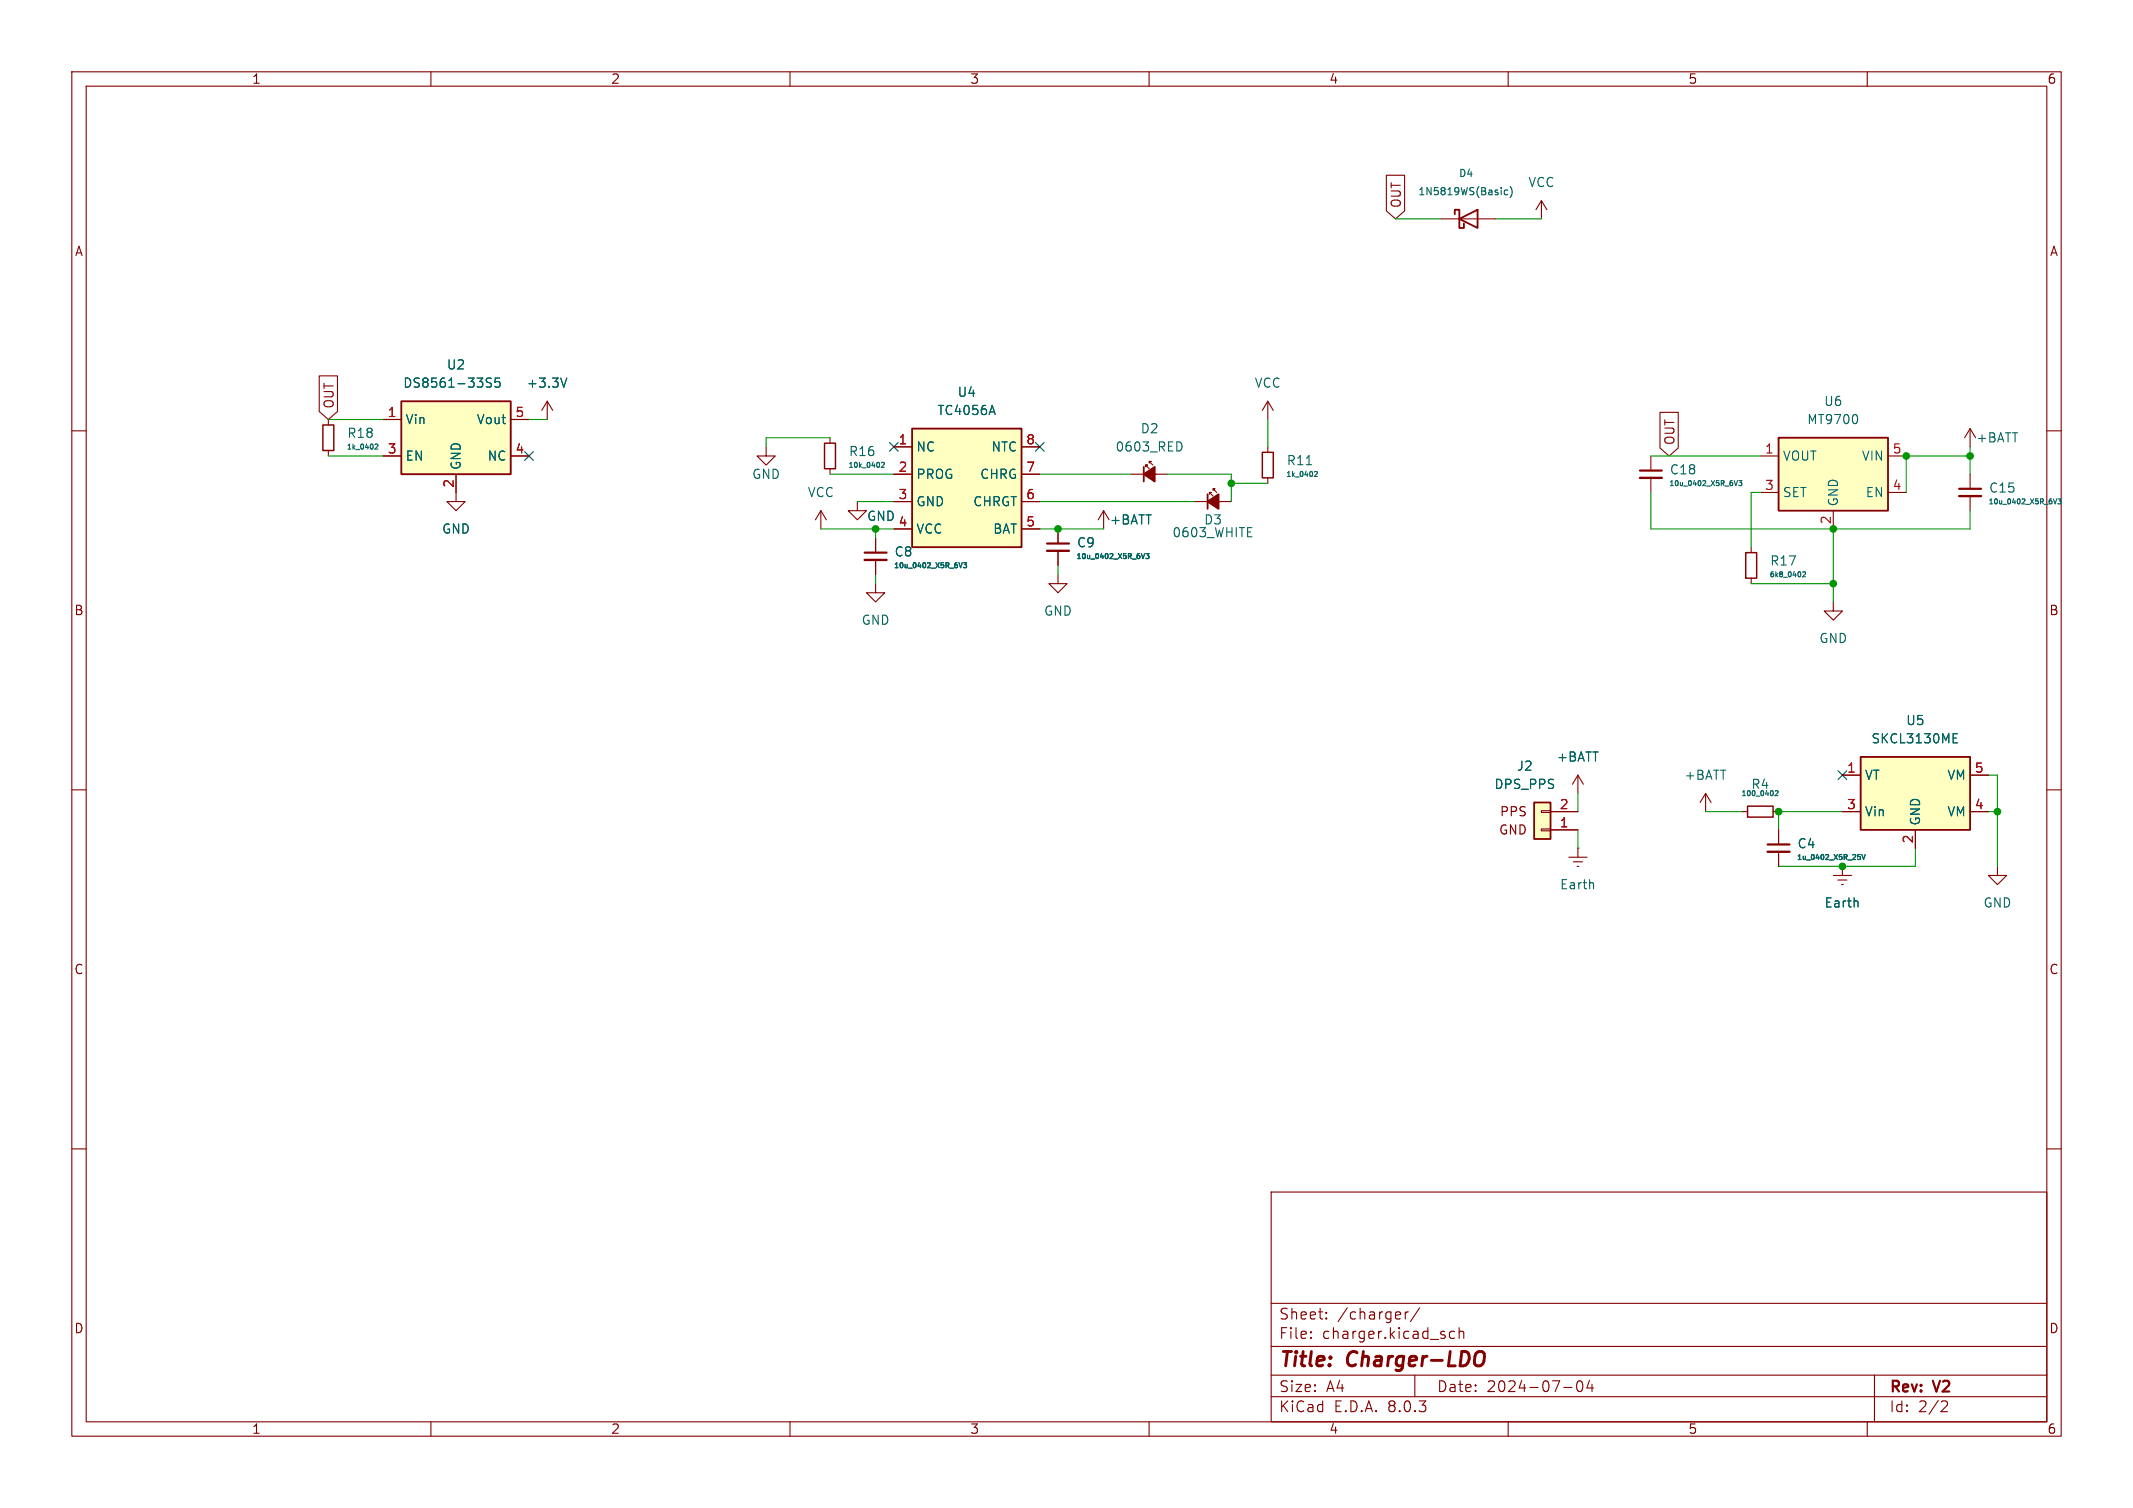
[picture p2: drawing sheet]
<svg xmlns="http://www.w3.org/2000/svg" width="297mm" height="210mm" viewBox="0 0 297 210" stroke-linecap="round" stroke-linejoin="round" font-family="sans-serif">
<g fill="none" stroke="#840000" stroke-width=".15">
<path d="M10 10h277v190h-277zM12 12h273v186h-273zM60 10v2M110 10v2M160 10v2M210 10v2M260 10v2M10 60h2M285 60h2M106.7 62.2v1.3h1.2l-1.2 1.3-1.3-1.3h1.3M119.4 69.9v1.2h1.2l-1.2 1.3-1.3-1.3h1.3M166.4 69.9h5"/>
<path d="M168.4 68.8v-.2h.3h-.3l.5 .5M168.9 68.3v-.2h.3h-.3l.5 .5M274.3 66v2.1M274.3 69.1v2M10 110h2M285 110h2M10 160h2M285 160h2M177 166h108v32h-108zM60 198v2M110 198v2M160 198v2"/>
<path d="M177 194.5h108M177 191.5h108M177 187.5h108M177 181.5h108M182.5 186.3h.1l-.1 .1M182.5 186.3v.1M182.5 185.5v.1M182.5 185.5h.1l-.1 .1M184.7 183.6v.1M184.7 183.6h-.1l.1 .1M184.7 182.8v.1M184.7 182.8h-.1l.1 .1"/>
<path d="M195.7 182.7v1M196.1 182.7l-.3 .1-.1 .2M197 191.5v3M197.7 182.1l-1.3 2M202.5 185.5l-.4-.1-.3 .3v.4l.2 .2 .1 .1 .4-.1M203.2 185.5a.37 .37 0 0 1 .6 .1v.8M203.2 184.9v1.5M210 198v2M217.7 193.2h1.2M219.7 192.4a.36 .36 0 0 1 .3-.1 .36 .36 0 0 1 .3 .3 .77 .77 0 0 1-.4 1.2 .91 .91 0 0 1-.2-1.4zM221.3 192.2l-.3 1.1h.9M221.7 192.8v1"/>
<path d="M260 198v2M261 191.5v6.5M270.5 195.1l.5 .1a.41 .41 0 0 1 .1 .5l-.9 .9h1"/>
</g>
<path d="M205.9 188.2l.6 .1a1.36 1.36 0 0 1-.4 1.9" fill="none" stroke="#840000" stroke-width=".4"/>
<path d="M272.8 69.1h3" fill="none" stroke="#840000" stroke-width=".33"/>
<path d="M272.8 68.1h3" fill="none" stroke="#840000" stroke-width=".3"/>
<path d="M173.7 74.7h.6M173.7 73.5h.6M285.9 69.5l.3 .7 .2-.7M286.6 69.5h.4l-.2 .2 .2 .1v.3h-.4" fill="none" stroke="#006464" stroke-width=".15"/>
<path d="M168.1 68.8v2.1" fill="none" stroke="#840000" stroke-width=".25"/>
<path d="M168.1 69.9l1.6-1.1v2.1z" fill="#840000" stroke="#840000" stroke-width=".25"/>
<path d="M247.6 61h15.3v10.1h-15.3z" fill="#ffffc2"/>
<path d="M159.3 65v2.1M247.6 61h15.3v10.1h-15.3z" fill="none" stroke="#840000" stroke-width=".25"/>
<g fill="none" stroke="#840000" stroke-width=".15">
<path d="M274.3 59.7l-.7 1.3M274.3 59.7v2.5M274.3 59.7l.8 1.3M114.3 71.1l-.8 1.3M114.3 71.1v2.6M114.3 71.1l.8 1.3M115.6 61v.7M115.6 65.3v.7M147.3 73.7v2M147.3 76.7v2M153.7 71.1l-.8 1.3M153.7 71.1v2.6"/>
<path d="M153.7 71.1l.7 1.3M157.5 66h5.1M159.5 65v-.2h.3h-.3l.5 .5M160 64.5v-.2h.3h-.3l.5 .5M245.1 63.5h2.5M245.1 68.6h2.5M255.3 71.1v2.6M262.9 63.5h2.5M262.9 68.6h2.5M121.9 81.3v1.3h1.3l-1.3 1.2-1.3-1.2h1.3M147.3 80v1.3h1.3l-1.3 1.3-1.3-1.3h1.3M255.3 83.8v1.3h1.2l-1.2 1.3-1.3-1.3h1.3"/>
<path d="M247.6 115.6v2M247.6 118.6v2.1M255.3 121.9h2.5M255.9 122.6h1.3M256.4 123.2h.3M256.5 120.7h.1M256.5 120.7v1.2M278.1 120.7v1.2h1.3l-1.3 1.3-1.2-1.3h1.2"/>
</g>
<path d="M258.5 57.9l.2 .3-.2 .7M122.7 64.5l.3-.1 .1 .2-.4 .5h.4M158.9 77.1l.3 .7 .2-.7M159.6 77.1h.4l-.2 .3h.2v.3h-.4M164.3 61.6l.3 .5-.1 .4-.2 .2M258.7 119h.3M258.9 119.3l.2 .1-.2 .3M259.3 119l.2 .7 .2-.7M258.7 125.5v.8" fill="none" stroke="#006464" stroke-width=".15"/>
<path d="M159.3 66l1.5-1v2.1z" fill="#840000" stroke="#840000" stroke-width=".25"/>
<path d="M114.8 61.7h1.5v3.6h-1.5z" fill="none" stroke="#840000" stroke-width=".2"/>
<path d="M145.8 76.7h3M246.1 118.6h3.1" fill="none" stroke="#840000" stroke-width=".33"/>
<path d="M145.8 75.7h3M246.1 117.6h3.1" fill="none" stroke="#840000" stroke-width=".3"/>
<path d="M259.1 105.4h15.2v10.2h-15.2z" fill="#ffffc2"/>
<path d="M259.1 105.4h15.2v10.2h-15.2z" fill="none" stroke="#840000" stroke-width=".25"/>
<path d="M76.2 55.9l-.8 1.3M76.2 55.9v2.5M76.2 55.9l.8 1.3M63.5 68.6v1.3h1.3l-1.3 1.2-1.3-1.2h1.3M256.5 108h2.6M256.5 113h2.6M266.7 115.6v2.5M274.3 108h2.6M274.3 113h2.6" fill="none" stroke="#840000" stroke-width=".15"/>
<path d="M78.9 52.6l-.4 1.3M272 102.8h.4M272 103.4h.6M272 102.2h.6" fill="none" stroke="#006464" stroke-width=".15"/>
<path d="M55.9 55.9h15.2v10.1h-15.2z" fill="#ffffc2"/>
<path d="M55.9 55.9h15.2v10.1h-15.2z" fill="none" stroke="#840000" stroke-width=".25"/>
<path d="M53.3 58.4h2.6M71.1 58.4h2.6M53.3 63.5h2.6M63.5 66v2.6M71.1 63.5h2.6M121.9 74.9v2.1M121.9 78v2" fill="none" stroke="#840000" stroke-width=".15"/>
<path d="M67.7 53l.1 .2 .5 .2 .1 .2v.2l-.2 .1h-.5M68.4 52.7l-.5-.1-.2 .3M69.6 52.6h-.6l-.1 .7 .2-.2 .4 .1 .1 .2v.4l-.2 .1h-.3l-.2-.1M133.5 78.4l.3 .7 .2-.7M134.2 78.4h.4l-.2 .2 .2 .1v.3h-.4" fill="none" stroke="#006464" stroke-width=".15"/>
<path d="M120.4 78h3" fill="none" stroke="#840000" stroke-width=".33"/>
<path d="M120.4 77h3" fill="none" stroke="#840000" stroke-width=".3"/>
<path d="M127 59.7h15.2v16.5h-15.2z" fill="#ffffc2"/>
<path d="M127 59.7h15.2v16.5h-15.2z" fill="none" stroke="#840000" stroke-width=".25"/>
<g fill="none" stroke="#840000" stroke-width=".15">
<path d="M214.6 27.9l-.7 1.3M214.6 27.9v2.6M214.6 27.9l.8 1.3M45.7 58.4v.8M176.5 55.9v2.5M176.5 55.9l-.7 1.3M176.5 55.9l.8 1.3M45.7 62.7v.8M124.5 62.2h2.5M124.5 66h2.5M124.5 69.9h2.5M124.5 73.7h2.5"/>
<path d="M142.2 62.2h2.6M142.2 66h2.6M142.2 69.9h2.6M142.2 73.7h2.6M176.5 62.2v.8M176.5 66.5v.8M229.9 63.5v2M229.9 66.5v2.1M243.8 76.2v.8M243.8 80.5v.8M237.5 110.5l-.8 1.3M237.5 110.5v2.5"/>
<path d="M237.5 110.5l.8 1.3"/>
</g>
<path d="M138.2 56.5l.4 1.2M52.2 61.9l.3-.1 .1 .2-.4 .5h.4M181.9 64.7h.7M183 65.7h.3l.1 .2-.4 .5h.4M241.5 66.9l.2 .7 .2-.7M242.1 66.9h.4l-.2 .3 .2 .1v.3h-.4M251 79.7l.3-.1 .1 .2-.4 .5h.4" fill="none" stroke="#006464" stroke-width=".15"/>
<path d="M45 59.2h1.5v3.5h-1.5zM175.8 63h1.5v3.5h-1.5zM243.1 77h1.5v3.5h-1.5z" fill="none" stroke="#840000" stroke-width=".2"/>
<path d="M228.3 66.5h3.1" fill="none" stroke="#840000" stroke-width=".33"/>
<path d="M228.3 65.5h3.1" fill="none" stroke="#840000" stroke-width=".3"/>
<path d="M213.6 111.8h2.3v5h-2.3z" fill="#ffffc2"/>
<g fill="none" stroke="#840000" stroke-width=".15">
<path d="M193 24.4h2.6v5l-1.3 1.1-1.3-1.1zM200.7 30.5h7.6M44.4 52.3h2.6v5l-1.3 1.1-1.3-1.1zM53.3 58.4h2.6M71.1 58.4h2.6M231.1 57.4h2.6v5l-1.3 1.1-1.3-1.1zM53.3 63.5h2.6M63.5 66v2.6M71.1 63.5h2.6M121.9 74.9v2.1M121.9 78v2M124.5 62.2h2.5"/>
<path d="M124.5 66h2.5M124.5 69.9h2.5M124.5 73.7h2.5M142.2 62.2h2.6M142.2 66h2.6M142.2 69.9h2.6M142.2 73.7h2.6M147.3 73.7v2M147.3 76.7v2M214.6 112.9h1.3v.3h-1.3zM214.6 115.4h1.3v.3h-1.3zM215.9 115.6h3.8"/>
<path d="M215.9 113h3.8M218.4 119.4h2.6M219.7 118.1h.1M219.7 108v2.5M219.7 118.1v1.3M219.7 108l-.8 1.2M219.7 108l.8 1.2M242.6 113h.7M246.9 113h.7M247.6 115.6v2M247.6 118.6v2.1M256.5 113h2.6"/>
<path d="M256.5 108h2.6M266.7 115.6v2.5M274.3 113h2.6M274.3 108h2.6M219.1 120h1.2M219.6 120.7h.2M256.5 120.7h.1"/>
</g>
<path d="M202.6 29.8v-.6h.6v2.6h.6v-.7M203.2 30.5l2.5-1.3v2.6zM213.6 111.8h2.3v5h-2.3z" fill="none" stroke="#840000" stroke-width=".25"/>
<g fill="none" stroke="#006464" stroke-width=".15">
<path d="M209.9 26.5h-.2l-.2 .1 .1 .5h.3M210.3 26a1.15 1.15 0 0 1 0 1.5M67.7 53l.1 .2 .5 .2 .1 .2v.2l-.2 .1h-.5M68.4 52.7l-.5-.1-.2 .3M69.6 52.6h-.6l-.1 .7 .2-.2 .4 .1 .1 .2v.4l-.2 .1h-.3l-.2-.1M78.9 52.6l-.4 1.3M138.2 56.5l.4 1.2M133.5 78.4l.3 .7 .2-.7M134.2 78.4h.4l-.2 .2 .2 .1v.3h-.4M158.9 77.1l.3 .7 .2-.7M159.6 77.1h.4l-.2 .3h.2v.3h-.4M247.2 110.2l.2-.1 .2 .2-.5 .5h.5"/>
<path d="M258.7 119h.3M258.9 119.3l.2 .1-.2 .3M259.3 119l.2 .7 .2-.7M272 102.8h.4M272 103.4h.6M272 102.2h.6M221.8 123l.1 .8M258.7 125.5v.8"/>
</g>
<path d="M243.3 112.3h3.6v1.5h-3.6z" fill="none" stroke="#840000" stroke-width=".2"/>
<g fill="none" stroke="#009600" stroke-width=".15">
<path d="M194.3 30.5h6.4M208.3 30.5h6.3M45.7 58.4h7.6M73.7 58.4h2.5M176.5 58.4v3.8M45.7 63.5h7.6M114.3 73.7h10.2M115.6 61h-8.9v1.2M115.6 66h8.9M119.4 69.9h5.1M121.9 73.7v1.2M144.8 73.7h8.9"/>
<path d="M144.8 66h12.7M144.8 69.9h21.6M147.3 78.7v1.3M162.6 66h8.8v3.9M171.4 67.3h5.1M229.9 68.6v5.1h44.4v-2.6M229.9 63.5h15.2M245.1 68.6h-1.3v7.6M255.3 73.7v10.1M274.3 62.2v3.8M274.3 63.5h-8.9v5.1M121.9 80v1.3"/>
<path d="M243.8 81.3h11.5M219.7 110.5v2.5M219.7 115.6v2.5M237.5 113h5.1M256.5 113h-8.9v2.6M266.7 118.1v2.6h-19.1M276.9 113h1.2M276.9 108h1.2v12.7"/>
</g>
<path d="M73.1 62.9l1.2 1.2M74.3 62.9l-1.2 1.2M123.9 61.6l1.2 1.2M125.1 61.6l-1.2 1.2M144.2 61.6l1.2 1.2M145.4 61.6l-1.2 1.2M255.9 107.3l1.2 1.3M257.1 107.3l-1.2 1.3" fill="none" stroke="#000084" stroke-width=".15"/>
<g fill="#009600" stroke="#009600" stroke-width=".15">
<circle cx="255.3" cy="81.3" r=".46"/>
<circle cx="255.3" cy="73.7" r=".46"/>
<circle cx="247.6" cy="113" r=".46"/>
<circle cx="278.1" cy="113" r=".46"/>
<circle cx="274.3" cy="63.5" r=".46"/>
<circle cx="265.4" cy="63.5" r=".46"/>
<circle cx="256.5" cy="120.7" r=".46"/>
<circle cx="121.9" cy="73.7" r=".46"/>
<circle cx="147.3" cy="73.7" r=".46"/>
<circle cx="171.4" cy="67.3" r=".46"/>
</g>
<g font-size="2.8" fill="#840000">
<text x="178" y="190.9">Title:</text>
<text x="187.7" y="190.9">Charger-LDO</text>
</g>
<g font-size="2.1" fill="#840000">
<text x="178" y="184">Sheet:</text>
<text x="186.2" y="184">/charger/</text>
<text x="178" y="186.7">File:</text>
<text x="184.1" y="186.7">charger.kicad_sch</text>
<text x="178" y="196.9">KiCad</text>
<text x="178" y="194.1">Size:</text>
<text x="184.7" y="194.1">A4</text>
<text x="185.7" y="196.9">E.D.A.</text>
<text x="193.3" y="196.9">8.0.3</text>
<text x="200" y="194.1">Date:</text>
<text x="207" y="194.1">2024-07-04</text>
<text x="263" y="194.3">Rev:</text>
<text x="263" y="196.9">Id:</text>
<text x="267.1" y="196.9">2/2</text>
<text x="269.4" y="194.3">V2</text>
</g>
<g font-size="1.8" fill="#840000">
<text x="35" y="11.9">1</text>
<text x="85" y="11.9">2</text>
<text x="135" y="11.9">3</text>
<text x="185" y="11.9">4</text>
<text x="235" y="11.9">5</text>
<text x="285" y="11.9">6</text>
<text x="195.3" y="29.1" transform="rotate(-90 195.3 29.1)">OUT</text>
<text x="10.3" y="35.9">A</text>
<text x="285.3" y="35.9">A</text>
<text x="46.7" y="57" transform="rotate(-90 46.7 57)">OUT</text>
<text x="233.4" y="62.1" transform="rotate(-90 233.4 62.1)">OUT</text>
<text x="10.3" y="85.9">B</text>
<text x="285.3" y="85.9">B</text>
<text x="208.8" y="113.9">PPS</text>
<text x="208.6" y="116.4">GND</text>
<text x="10.3" y="135.9">C</text>
<text x="285.3" y="135.9">C</text>
<text x="10.3" y="185.9">D</text>
<text x="285.3" y="185.9">D</text>
<text x="35" y="199.9">1</text>
<text x="85" y="199.9">2</text>
<text x="135" y="199.9">3</text>
<text x="185" y="199.9">4</text>
<text x="235" y="199.9">5</text>
<text x="285" y="199.9">6</text>
</g>
<g font-size="1.8" fill="#006464">
<text x="212.7" y="26.3">VCC</text>
<text x="62.1" y="51.7">U2</text>
<text x="56.1" y="54.2">DS8561-33S5</text>
<text x="56.4" y="59.3">Vin</text>
<text x="66.3" y="59.3">Vout</text>
<text x="73.3" y="54.2">+3.3V</text>
<text x="130.4" y="58">TC4056A</text>
<text x="133.2" y="55.5">U4</text>
<text x="174.6" y="54.2">VCC</text>
<text x="251.5" y="59.3">MT9700</text>
<text x="253.9" y="56.7">U6</text>
<text x="48.3" y="61.2">R18</text>
<text x="56.4" y="64.4">EN</text>
<text x="64.4" y="65.5" transform="rotate(-90 64.4 65.5)">GND</text>
<text x="67.8" y="64.4">NC</text>
<text x="118.1" y="63.7">R16</text>
<text x="127.5" y="63.1">NC</text>
<text x="138" y="63.1">NTC</text>
<text x="155.2" y="63.1">0603_RED</text>
<text x="158.7" y="60.6">D2</text>
<text x="179.1" y="65">R11</text>
<text x="248.2" y="64.4">VOUT</text>
<text x="259.2" y="64.4">VIN</text>
<text x="275.1" y="61.8">+BATT</text>
<text x="104.6" y="66.9">GND</text>
<text x="112.4" y="69.4">VCC</text>
<text x="127.5" y="66.9">PROG</text>
<text x="127.5" y="70.7">GND</text>
<text x="135.4" y="70.7">CHRGT</text>
<text x="136.4" y="66.9">CHRG</text>
<text x="232.4" y="66.3">C18</text>
<text x="248.2" y="69.4">SET</text>
<text x="256.1" y="70.6" transform="rotate(-90 256.1 70.6)">GND</text>
<text x="259.7" y="69.4">EN</text>
<text x="276.9" y="68.8">C15</text>
<text x="61.5" y="74.5">GND</text>
<text x="120.6" y="72.7">GND</text>
<text x="124.5" y="77.7">C8</text>
<text x="127.5" y="74.5">VCC</text>
<text x="138.2" y="74.5">BAT</text>
<text x="149.9" y="76.4">C9</text>
<text x="154.4" y="73.3">+BATT</text>
<text x="163.2" y="75">0603_WHITE</text>
<text x="167.6" y="73.3">D3</text>
<text x="246.4" y="79">R17</text>
<text x="119.9" y="87.2">GND</text>
<text x="145.3" y="86">GND</text>
<text x="253.2" y="89.8">GND</text>
<text x="265.3" y="101.2">U5</text>
<text x="211.1" y="107.5">J2</text>
<text x="216.7" y="106.3">+BATT</text>
<text x="260.5" y="103.7">SKCL3130ME</text>
<text x="208" y="110.1">DPS_PPS</text>
<text x="234.5" y="108.8">+BATT</text>
<text x="243.8" y="110.1">R4</text>
<text x="259.6" y="108.8">VT</text>
<text x="259.6" y="113.9">Vin</text>
<text x="271.1" y="113.9">VM</text>
<text x="271.1" y="108.8">VM</text>
<text x="250.2" y="118.3">C4</text>
<text x="267.6" y="115.1" transform="rotate(-90 267.6 115.1)">GND</text>
<text x="217.1" y="124.1">Earth</text>
<text x="254" y="126.6">Earth</text>
<text x="276.1" y="126.6">GND</text>
</g>
<g font-size="1.8" fill="#a90000">
<text x="53.9" y="58.2">1</text>
<text x="71.7" y="58.2">5</text>
<text x="53.9" y="63.2">3</text>
<text x="71.7" y="63.2">4</text>
<text x="125" y="62">1</text>
<text x="125" y="65.8">2</text>
<text x="142.8" y="65.8">7</text>
<text x="142.8" y="62">8</text>
<text x="245.7" y="63.2">1</text>
<text x="263.5" y="63.2">5</text>
<text x="63.2" y="68" transform="rotate(-90 63.2 68)">2</text>
<text x="125" y="69.6">3</text>
<text x="142.8" y="69.6">6</text>
<text x="245.7" y="68.3">3</text>
<text x="263.5" y="68.3">4</text>
<text x="125" y="73.4">4</text>
<text x="142.8" y="73.4">5</text>
<text x="255" y="73.1" transform="rotate(-90 255 73.1)">2</text>
<text x="257.1" y="107.7">1</text>
<text x="274.9" y="107.7">5</text>
<text x="217.1" y="112.8">2</text>
<text x="257.1" y="112.8">3</text>
<text x="274.9" y="112.8">4</text>
<text x="217.1" y="115.3">1</text>
<text x="266.4" y="117.5" transform="rotate(-90 266.4 117.5)">2</text>
</g>
<g font-size="1.4" fill="#006464">
<text x="197.4" y="27.4">1N5819WS(Basic)</text>
<text x="203" y="24.9">D4</text>
</g>
<g font-size="1" fill="#006464">
<text x="48.2" y="62.8">1k_0402</text>
<text x="118" y="65.3">10k_0402</text>
<text x="179" y="66.6">1k_0402</text>
<text x="232.3" y="67.9">10u_0402_X5R_6V3</text>
<text x="276.8" y="70.4">10u_0402_X5R_6V3</text>
<text x="124.4" y="79.3">10u_0402_X5R_6V3</text>
<text x="149.8" y="78.1">10u_0402_X5R_6V3</text>
<text x="246.3" y="80.6">6k8_0402</text>
<text x="242.4" y="111.1">100_0402</text>
<text x="250.1" y="120">1u_0402_X5R_25V</text>
</g>
</svg>
